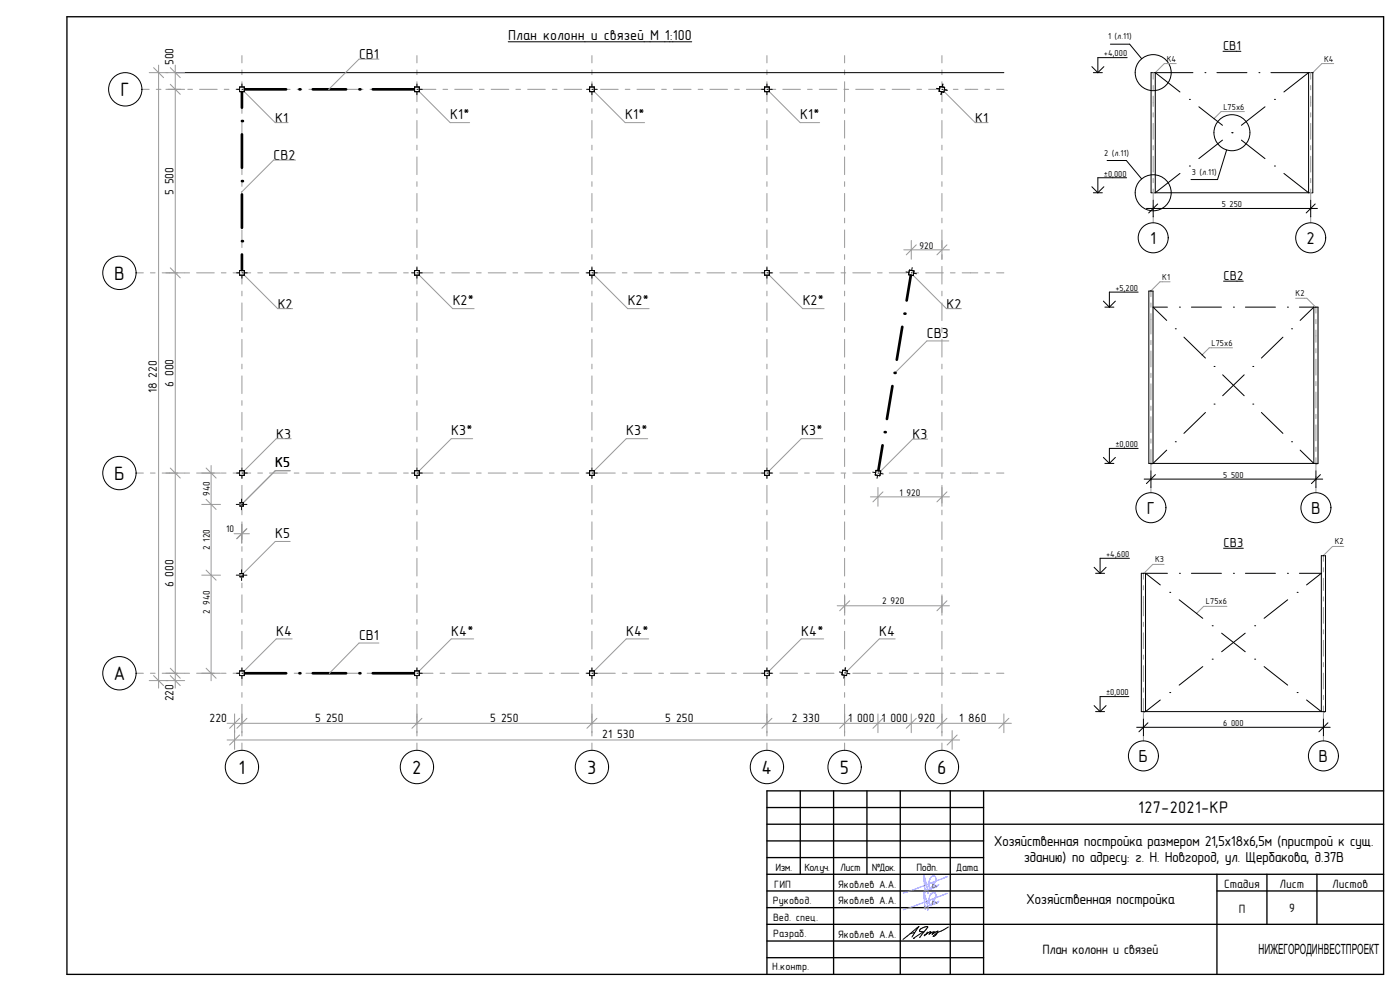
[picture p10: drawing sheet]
<svg xmlns="http://www.w3.org/2000/svg" width="420mm" height="297mm" viewBox="0 0 420 297" stroke-linecap="round" stroke-linejoin="round" font-family="sans-serif">
<g fill="none" stroke="#000" stroke-width=".4">
<path d="M20.1 5h395v287h-395zM240.1 237v25M250.1 237v55M260.1 237v25M270.1 237v55M285.1 237v55M295.1 237v55M415.1 237h-185v55M230.1 247h185M230.1 257h65M230.1 242h65M230.1 252h65"/>
<path d="M230.1 262h185M230.1 267h65M230.1 277h185M230.1 272h65M365.1 262v30M365.1 267h50M380.1 262v15M395.1 262v15M230.1 287h65M230.1 282h65"/>
</g>
<path d="M274.4 279.5l-1.3 .3M278.3 279.3l-1 1.1 1.3-.9 .6-.2-.5 .7M278.7 280l.9-.6 .7-.1-.6 .7 1.7-1-.8 1.4-.7 .2 .2-.2M284.5 277.8l-3.3 1.7-.9 .7M273.6 280.8l2.1-3.1-4.8 3.8M275.9 281l2.4-3.1a2.14 2.14 0 0 0-2.4 1.2l1.1 .1-3 2h.3" fill="none" stroke="#000" stroke-width=".3"/>
<g fill="none" stroke="#5e5eff" stroke-width=".3">
<path d="M277.6 272.5l-.4-5.1 1.2 4.5v.9M277.6 267.6l-.4-5.2 1.2 4.5v.9M279.9 271.1l-.1-1.2-.5 1.5a2.64 2.64 0 0 1 .7-3.9h.4a1.92 1.92 0 0 1-.5 2.8 2.94 2.94 0 0 1-2.6 1.6l.4-.5M279.9 264.9v1.2M279.9 271.1h.1M279.9 264.9v.1M279.9 266.1h.1M279.9 265l-.6 1.4a2.64 2.64 0 0 1 .7-3.9l.4 .1a1.92 1.92 0 0 1-.5 2.7 2.94 2.94 0 0 1-2.6 1.6l.4-.5M280.3 270.3v.7l.4-.7v.3M280.3 266v-.8l-.4 .9M280.3 266h.1M280.3 270.2v.1"/>
<path d="M280.3 270.3l-.4 .8M280.7 265.4l-.4 .6M280.7 265.3v.1M280.7 270.6h.1M280.8 265.5v.1M280.9 270.4l-.1 .2M280.9 270.4h.1M280.9 265.5h-.1M280.9 265.5h.1M280.9 265.5v.1M280.9 265.6h.1M281.6 270.1l-.6 .6-.1-.3"/>
<path d="M281.6 265.1l-.6 .6-.1-.1M281.6 270.1h.1M281.6 265.1h.1M284.1 267.7l-13.1 4.9M284.1 262.8l-13.1 4.9"/>
</g>
<g fill="none" stroke="#999" stroke-width=".3">
<path d="M72.6 16.7v2.1M125.1 16.7v2.1M177.6 16.7v2.1M230.1 16.7v2.1M253.4 16.7v2.1M282.6 16.7v2.1M42.6 26.8h2.2M46.9 26.8h1.4M50.4 26.8h3.8M56.3 26.8h1.4M59.9 26.8h5.3M67.3 26.8h1.4"/>
<path d="M70.8 26.8h5.3M72.6 21v1.4M72.6 24.5v6M72.6 32.6v1.4M72.6 36.1v5.3M78.2 26.8h1.4M81.7 26.8h5.3M89.1 26.8h1.5M92.7 26.8h5.3M100.1 26.8h1.4M103.6 26.8h5.3M111 26.8h1.4"/>
<path d="M114.5 26.8h5.3M122 26.8h1.4M125.1 21v1.4M125.1 24.5v6M125.1 32.6v1.4M125.1 36.1v5.3M125.5 26.8h5.3M132.9 26.8h1.4M136.4 26.8h5.3M143.8 26.8h1.4M147.4 26.8h5.2M154.8 26.8h1.4"/>
<path d="M158.3 26.8h5.3M165.7 26.8h1.4M169.2 26.8h5.3M176.6 26.8h1.4M177.6 21v1.4M177.6 24.5v6M177.6 32.6v1.4M177.6 36.1v5.3M180.2 26.8h5.3M187.6 26.8h1.4M191.1 26.8h5.3M198.5 26.8h1.4"/>
<path d="M202 26.8h5.3M209.4 26.8h1.5M213 26.8h5.3M220.4 26.8h1.4M223.9 26.8h5.3M230.1 21v1.4M230.1 24.5v6M230.1 32.6v1.4M230.1 36.1v5.3M231.3 26.8h1.4M234.8 26.8h5.3M242.2 26.8h1.5"/>
<path d="M245.8 26.8h5.3M253.2 26.8h1.4M253.4 21v1.4M253.4 24.5v6M253.4 32.6v1.4M253.4 36.1v5.3M256.7 26.8h5.3M264.1 26.8h1.4M267.6 26.8h5.3M275.1 26.8h1.4M278.6 26.8h5.3M282.6 21v1.4"/>
<path d="M282.6 24.5v6M282.6 32.6v1.4M282.6 36.1v5.3M286 26.8h1.4M289.5 26.8h3.8M295.5 26.8h1.4M299 26.8h2.2M72.6 43.5v1.4M72.6 47v5.3M72.6 54.4v1.5M72.6 58v5.3M125.1 43.5v1.4"/>
<path d="M125.1 47v5.3M125.1 54.4v1.5M125.1 58v5.3M177.6 43.5v1.4M177.6 47v5.3M177.6 54.4v1.5M177.6 58v5.3M230.1 43.5v1.4M230.1 47v5.3M230.1 54.4v1.5M230.1 58v5.3M253.4 43.5v1.4"/>
<path d="M253.4 47v5.3M253.4 54.4v1.5M253.4 58v5.3M282.6 43.5v1.4M282.6 47v5.3M282.6 54.4v1.5M282.6 58v5.3M72.6 65.4v1.4M72.6 68.9v5.3M72.6 76.3v1.4M72.6 79.8v5.3M125.1 65.4v1.4"/>
<path d="M125.1 68.9v5.3M125.1 76.3v1.4M125.1 79.8v5.3M177.6 65.4v1.4M177.6 68.9v5.3M177.6 76.3v1.4M177.6 79.8v5.3M230.1 65.4v1.4M230.1 68.9v5.3M230.1 76.3v1.4M230.1 79.8v5.3M253.4 65.4v1.4"/>
<path d="M253.4 68.9v5.3M253.4 76.3v1.4M253.4 79.8v5.3M282.6 65.4v1.4M282.6 68.9v5.3M282.6 76.3v1.4M282.6 79.8v5.3M40.8 81.8h2.2M45.1 81.8h1.4M48.7 81.8h4.6M55.5 81.8h1.4M59 81.8h5.3"/>
<path d="M66.4 81.8h1.4M69.9 81.8h5.3M72.6 87.3v1.4M72.6 90.8v5.3M72.6 98.2v1.4M77.3 81.8h1.4M80.9 81.8h5.3M88.3 81.8h1.4M91.8 81.8h5.3M99.2 81.8h1.4M102.7 81.8h5.3M110.1 81.8h1.5"/>
<path d="M113.7 81.8h5.3M121.1 81.8h1.4M124.6 81.8h5.3M125.1 87.3v1.4M125.1 90.8v5.3M125.1 98.2v1.4M132 81.8h1.4M135.5 81.8h5.3M142.9 81.8h1.5M146.5 81.8h5.3M153.9 81.8h1.4M157.4 81.8h5.3"/>
<path d="M164.8 81.8h1.4M168.3 81.8h5.3M175.8 81.8h1.4M177.6 87.3v1.4M177.6 90.8v5.3M177.6 98.2v1.4M179.3 81.8h5.3M186.7 81.8h1.4M190.2 81.8h5.3M197.6 81.8h1.4M201.2 81.8h5.2M208.6 81.8h1.4"/>
<path d="M212.1 81.8h5.3M219.5 81.8h1.4M223 81.8h5.3M230.1 87.3v1.4M230.1 90.8v5.3M230.1 98.2v1.4M230.4 81.8h1.4M234 81.8h5.3M241.4 81.8h1.4M244.9 81.8h5.3M252.3 81.8h1.4M253.4 87.3v1.4"/>
<path d="M253.4 90.8v5.3M253.4 98.2v1.4M255.8 81.8h5.3M263.2 81.8h1.5M266.8 81.8h5.3M274.2 81.8h1.4M277.7 81.8h5.3M282.6 87.3v1.4M282.6 90.8v5.3M282.6 98.2v1.4M285.1 81.8h1.4M288.6 81.8h4.7"/>
<path d="M295.5 81.8h1.4M299 81.8h2.2M72.6 101.7v5.3M72.6 109.1v1.4M72.6 112.7v5.2M125.1 101.7v5.3M125.1 109.1v1.4M125.1 112.7v5.2M177.6 101.7v5.3M177.6 109.1v1.4M177.6 112.7v5.2M230.1 101.7v5.3"/>
<path d="M230.1 109.1v1.4M230.1 112.7v5.2M253.4 101.7v5.3M253.4 109.1v1.4M253.4 112.7v5.2M282.6 101.7v5.3M282.6 109.1v1.4M282.6 112.7v5.2M72.6 120.1v1.4M72.6 123.6v5.3M72.6 131v1.4M72.6 134.5v5.3"/>
<path d="M125.1 120.1v1.4M125.1 123.6v5.3M125.1 131v1.4M125.1 134.5v5.3M177.6 120.1v1.4M177.6 123.6v5.3M177.6 131v1.4M177.6 134.5v5.3M230.1 120.1v1.4M230.1 123.6v5.3M230.1 131v1.4M230.1 134.5v5.3"/>
<path d="M253.4 120.1v1.4M253.4 123.6v5.3M253.4 131v1.4M253.4 134.5v5.3M282.6 120.1v1.4M282.6 123.6v5.3M282.6 131v1.4M282.6 134.5v5.3M40.8 141.8h2.2M45.1 141.8h1.4M48.7 141.8h4.6M55.5 141.8h1.4"/>
<path d="M59 141.8h5.3M66.4 141.8h1.4M69.9 141.8h5.3M72.6 141.9v1.4M72.6 145.5v5.3M72.6 152.9v1.4M72.6 156.4v5.3M77.3 141.8h1.4M80.9 141.8h5.3M88.3 141.8h1.4M91.8 141.8h5.3M99.2 141.8h1.4"/>
<path d="M102.7 141.8h5.3M110.1 141.8h1.5M113.7 141.8h5.3M121.1 141.8h1.4M124.6 141.8h5.3M125.1 141.9v1.4M125.1 145.5v5.3M125.1 152.9v1.4M125.1 156.4v5.3M132 141.8h1.4M135.5 141.8h5.3M142.9 141.8h1.5"/>
<path d="M146.5 141.8h5.3M153.9 141.8h1.4M157.4 141.8h5.3M164.8 141.8h1.4M168.3 141.8h5.3M175.8 141.8h1.4M177.6 141.9v1.4M177.6 145.5v5.3M177.6 152.9v1.4M177.6 156.4v5.3M179.3 141.8h5.3M186.7 141.8h1.4"/>
<path d="M190.2 141.8h5.3M197.6 141.8h1.4M201.2 141.8h5.2M208.6 141.8h1.4M212.1 141.8h5.3M219.5 141.8h1.4M223 141.8h5.3M230.1 141.9v1.4M230.1 145.5v5.3M230.1 152.9v1.4M230.1 156.4v5.3M230.4 141.8h1.4"/>
<path d="M234 141.8h5.3M241.4 141.8h1.4M244.9 141.8h5.3M252.3 141.8h1.4M253.4 141.9v1.4M253.4 145.5v5.3M253.4 152.9v1.4M253.4 156.4v5.3M255.8 141.8h5.3M263.2 141.8h1.5M266.8 141.8h5.3M274.2 141.8h1.4"/>
<path d="M277.7 141.8h5.3M282.6 141.9v1.4M282.6 145.5v5.3M282.6 152.9v1.4M282.6 156.4v5.3M285.1 141.8h1.4M288.6 141.8h4.7M295.5 141.8h1.4M299 141.8h2.2M72.6 163.8v1.4M72.6 167.3v5.3M72.6 174.7v1.5"/>
<path d="M72.6 178.3v5.3M125.1 163.8v1.4M125.1 167.3v5.3M125.1 174.7v1.5M125.1 178.3v5.3M177.6 163.8v1.4M177.6 167.3v5.3M177.6 174.7v1.5M177.6 178.3v5.3M230.1 163.8v1.4M230.1 167.3v5.3M230.1 174.7v1.5"/>
<path d="M230.1 178.3v5.3M253.4 163.8v1.4M253.4 167.3v5.3M253.4 174.7v1.5M253.4 178.3v5.3M282.6 163.8v1.4M282.6 167.3v5.3M282.6 174.7v1.5M282.6 178.3v5.3M72.6 185.7v1.4M72.6 189.2v5.3M72.6 196.6v1.4"/>
<path d="M125.1 185.7v1.4M125.1 189.2v5.3M125.1 196.6v1.4M177.6 185.7v1.4M177.6 189.2v5.3M177.6 196.6v1.4M230.1 185.7v1.4M230.1 189.2v5.3M230.1 196.6v1.4M253.4 185.7v1.4M253.4 189.2v5.3M253.4 196.6v1.4"/>
<path d="M282.6 185.7v1.4M282.6 189.2v5.3M282.6 196.6v1.4M40.8 201.8h2.2M45.1 201.8h1.4M48.7 201.8h4.6M55.5 201.8h1.4M59 201.8h5.3M66.4 201.8h1.4M69.9 201.8h5.3M72.6 200.1v5.3M72.6 207.6v1.4"/>
<path d="M72.6 211.1v6M72.6 219.2v1.4M77.3 201.8h1.4M80.9 201.8h5.3M88.3 201.8h1.4M91.8 201.8h5.3M99.2 201.8h1.4M102.7 201.8h5.3M110.1 201.8h1.5M113.7 201.8h5.3M121.1 201.8h1.4M124.6 201.8h5.3"/>
<path d="M125.1 200.1v5.3M125.1 207.6v1.4M125.1 211.1v6M125.1 219.2v1.4M132 201.8h1.4M135.5 201.8h5.3M142.9 201.8h1.5M146.5 201.8h5.3M153.9 201.8h1.4M157.4 201.8h5.3M164.8 201.8h1.4M168.3 201.8h5.3"/>
<path d="M175.8 201.8h1.4M177.6 200.1v5.3M177.6 207.6v1.4M177.6 211.1v6M177.6 219.2v1.4M179.3 201.8h5.3M186.7 201.8h1.4M190.2 201.8h5.3M197.6 201.8h1.4M201.2 201.8h5.2M208.6 201.8h1.4M212.1 201.8h5.3"/>
<path d="M219.5 201.8h1.4M223 201.8h5.3M230.1 200.1v5.3M230.1 207.6v1.4M230.1 211.1v6M230.1 219.2v1.4M230.4 201.8h1.4M234 201.8h5.3M241.4 201.8h1.4M244.9 201.8h5.3M252.3 201.8h1.4M253.4 200.1v5.3"/>
<path d="M253.4 207.6v1.4M253.4 211.1v6M253.4 219.2v1.4M255.8 201.8h5.3M263.2 201.8h1.5M266.8 201.8h5.3M274.2 201.8h1.4M277.7 201.8h5.3M282.6 200.1v5.3M282.6 207.6v1.4M282.6 211.1v6M282.6 219.2v1.4"/>
<path d="M285.1 201.8h1.4M288.6 201.8h4.7M295.5 201.8h1.4M299 201.8h2.2M72.6 222.7v2.2M125.1 222.7v2.2M177.6 222.7v2.2M230.1 222.7v2.2M253.4 222.7v2.2M282.6 222.7v2.2"/>
</g>
<g fill="none" stroke="#000" stroke-width=".3">
<circle cx="37.6" cy="26.8" r="5"/>
<circle cx="35.8" cy="81.8" r="5"/>
<circle cx="35.8" cy="141.8" r="5"/>
<circle cx="35.8" cy="201.8" r="5"/>
<circle cx="72.6" cy="229.9" r="5"/>
<circle cx="125.1" cy="229.9" r="5"/>
<circle cx="177.6" cy="229.9" r="5"/>
<circle cx="230.1" cy="229.9" r="5"/>
<circle cx="253.4" cy="229.9" r="5"/>
<circle cx="282.6" cy="229.9" r="5"/>
</g>
<path d="M52.6 21.8h248.6" fill="none" stroke="#000" stroke-width=".3"/>
<path d="M73.4 26.8h12.4M93.8 26.8h10M111.8 26.8h12.5M73.4 201.8h12.4M93.8 201.8h10M111.8 201.8h12.5" fill="none" stroke="#000" stroke-width=".8"/>
<g fill="#000">
<circle cx="89.8" cy="26.8" r=".4"/>
<circle cx="107.8" cy="26.8" r=".4"/>
<circle cx="89.8" cy="201.8" r=".4"/>
<circle cx="107.8" cy="201.8" r=".4"/>
</g>
<g fill="none" stroke="#999" stroke-width=".3">
<path d="M47.6 19.5v186.7M52.6 19.5v186.7M44.8 21.8h10.6M46.1 20.3l3 3M49.8 26.8h5.6M51.1 25.3l3 3M51.1 20.3l3 3M271.1 74.9h13.7M273.4 72.1v5.6M274.9 73.4l-3 3M282.6 72.1v5.6M284.1 73.4l-3 3"/>
<path d="M49.8 81.8h5.6M51.1 80.3l3 3M63.3 139.5v64.5M49.8 141.8h5.6M51.1 140.3l3 3M60.5 141.8h5.6M60.5 151.2h5.6M61.8 149.7l3 3M61.8 140.3l3 3M70.2 160h4.6M72.5 157.1v5.7M72.6 157.1v5.7"/>
<path d="M74 158.5l-3 3M74.1 158.5l-3 3M261.1 148.9h23.7M263.4 146.1v5.6M264.9 147.4l-3 3M282.6 146.1v5.6M284.1 147.4l-3 3M60.5 172.4h5.6M61.8 170.9l3 3M253.4 178.7v5.7M282.6 178.7v5.7M251.2 181.6h33.6"/>
<path d="M254.9 180.1l-3 3M284.1 180.1l-3 3M44.8 204h10.6M46.1 202.5l3 3M49.8 201.8h5.6M51.1 202.5l3 3M51.1 200.3l3 3M60.5 201.8h5.6M61.8 200.3l3 3M68.1 216.8h235.3M70.4 214v10.6M71.9 215.3l-3 3"/>
<path d="M72.6 214v5.6M74.1 215.3l-3 3M125.1 214v5.6M126.6 215.3l-3 3M177.6 214v5.6M179.1 215.3l-3 3M230.1 214v5.6M231.6 215.3l-3 3M253.4 214v5.6M254.9 215.3l-3 3M263.4 214v5.6M264.9 215.3l-3 3"/>
<path d="M273.4 214v5.6M274.9 215.3l-3 3M282.6 214v5.6M284.1 215.3l-3 3M285.6 219v5.6M301.2 214v5.6M302.7 215.3l-3 3M68.1 221.8h219.8M71.9 220.3l-3 3M287.1 220.3l-3 3"/>
</g>
<g fill="none" stroke="#999" stroke-width=".3">
<path d="M113.7 17.7h-6l-9 9.1M72.6 26.8l10 10h3.8M72.6 26.8h.1M98.7 26.8h.1M98.7 26.7v.1M125.1 26.8h.1M125.1 26.8l10 10h5.8M177.6 26.8h.1M177.6 26.8l10 10h5.8M230.1 26.8h.1M230.1 26.8l10 10h5.8M282.6 26.8h.1"/>
<path d="M282.6 26.8l10 10h3.8M72.5 57.5v.1M72.5 57.6h.1M88.7 48h-6.6l-9.6 9.6M73.3 82.5l10 10h4.5M73.3 82.5h.1M73.3 82.5v.1M125.8 82.5h.1M125.8 82.5l10 10h6.4M125.8 82.5v.1M178.3 82.5h.1M178.3 82.5l10 10h6.4"/>
<path d="M178.3 82.5v.1M230.8 82.5h.1M230.8 82.5l10 10h6.4M230.8 82.5v.1M274 82.5h.1M274 82.5l9.9 10h4.5M274 82.5v.1M268.5 111.7v.1M268.5 111.8h.1M284.6 102.2h-6.5l-9.6 9.6M87.4 131.5h-4.5l-9.6 9.6M141.8 131.5h-6.4l-9.6 9.6"/>
<path d="M194.3 131.5h-6.4l-9.6 9.6M246.8 131.5h-6.4l-9.6 9.6M278.3 131.6h-4.5l-9.6 9.6M73 150.6v.1M73 150.7h.1M73.3 141v.1M73.3 141.1h.1M87.1 141.1h-4.5l-9.6 9.6M125.8 141.1h.1M125.8 141v.1M178.3 141.1h.1M178.3 141v.1"/>
<path d="M230.8 141.1h.1M230.8 141v.1M264.2 141.1v.1M264.2 141.2h.1M73 171.8v.1M73 171.9h.1M87.1 162.3h-4.5l-9.6 9.6M87.6 191.5h-4.7l-9.6 9.6M113.7 192.7h-6l-8.9 9.1M142.1 191.5h-6.7l-9.6 9.6M194.6 191.5h-6.7l-9.6 9.6M247.1 191.5h-6.7l-9.6 9.6"/>
<path d="M268.6 191.5h-4.8l-9.6 9.6M73.3 201v.1M73.3 201.1h.1M98.8 201.7v.1M98.9 201.8h-.1M125.8 201v.1M125.8 201.1h.1M178.3 201v.1M178.3 201.1h.1M230.8 201v.1M230.8 201.1h.1M254.2 201.1h.1"/>
<path d="M254.2 201v.1"/>
</g>
<path d="M71.9 26.1h1.4v1.4h-1.4z" fill-rule="evenodd" fill="#fff"/>
<path d="M71 26.8h.8M71.9 26.1h1.4v1.4h-1.4zM72.6 26.8h.1M72.6 25.2v.8M72.6 27.6v.8M73.4 26.8h.8" fill="none" stroke="#000" stroke-width=".3"/>
<path d="M124.4 26.1h1.4v1.4h-1.4z" fill-rule="evenodd" fill="#fff"/>
<path d="M123.5 26.8h.8M124.4 26.1h1.4v1.4h-1.4zM125.1 26.8h.1M125.1 25.2v.8M125.1 27.6v.8M125.9 26.8h.8" fill="none" stroke="#000" stroke-width=".3"/>
<path d="M176.9 26.1h1.4v1.4h-1.4z" fill-rule="evenodd" fill="#fff"/>
<path d="M176 26.8h.8M176.9 26.1h1.4v1.4h-1.4zM177.6 26.8h.1M177.6 25.2v.8M177.6 27.6v.8M178.4 26.8h.8" fill="none" stroke="#000" stroke-width=".3"/>
<path d="M229.4 26.1h1.4v1.4h-1.4z" fill-rule="evenodd" fill="#fff"/>
<path d="M228.5 26.8h.8M229.4 26.1h1.4v1.4h-1.4zM230.1 26.8h.1M230.1 25.2v.8M230.1 27.6v.8M230.9 26.8h.8" fill="none" stroke="#000" stroke-width=".3"/>
<path d="M282 26l1.4 .2-.2 1.4-1.4-.3z" fill-rule="evenodd" fill="#fff"/>
<path d="M281 26.5l.8 .1M282 26l1.4 .2-.2 1.4-1.4-.3zM282.4 27.6l-.1 .7M282.6 26.8h.1M282.8 25.2l-.1 .8M283.4 26.9l.8 .1" fill="none" stroke="#000" stroke-width=".3"/>
<path d="M71.9 201.1h1.4v1.4h-1.4z" fill-rule="evenodd" fill="#fff"/>
<path d="M71 201.8h.8M71.9 201.1h1.4v1.4h-1.4zM72.6 201.8h.1M72.6 200.2v.8M72.6 202.6v.8M73.4 201.8h.8" fill="none" stroke="#000" stroke-width=".3"/>
<path d="M124.4 201.1h1.4v1.4h-1.4z" fill-rule="evenodd" fill="#fff"/>
<path d="M123.5 201.8h.8M124.4 201.1h1.4v1.4h-1.4zM125.1 201.8h.1M125.1 200.2v.8M125.1 202.6v.8M125.9 201.8h.8" fill="none" stroke="#000" stroke-width=".3"/>
<path d="M176.9 201.1h1.4v1.4h-1.4z" fill-rule="evenodd" fill="#fff"/>
<path d="M176 201.8h.8M176.9 201.1h1.4v1.4h-1.4zM177.6 201.8h.1M177.6 200.2v.8M177.6 202.6v.8M178.4 201.8h.8" fill="none" stroke="#000" stroke-width=".3"/>
<path d="M229.4 201.1h1.4v1.4h-1.4z" fill-rule="evenodd" fill="#fff"/>
<path d="M228.5 201.8h.8M229.4 201.1h1.4v1.4h-1.4zM230.1 201.8h.1M230.1 200.2v.8M230.1 202.6v.8M230.9 201.8h.8" fill="none" stroke="#000" stroke-width=".3"/>
<path d="M71.9 81.1h1.4v1.4h-1.4z" fill-rule="evenodd" fill="#fff"/>
<path d="M71 81.8h.8M71.9 81.1h1.4v1.4h-1.4zM72.6 81.8h.1M72.6 80.2v.8M72.6 82.6v.8M73.4 81.8h.8" fill="none" stroke="#000" stroke-width=".3"/>
<path d="M124.4 81.1h1.4v1.4h-1.4z" fill-rule="evenodd" fill="#fff"/>
<path d="M123.5 81.8h.8M124.4 81.1h1.4v1.4h-1.4zM125.1 81.8h.1M125.1 80.2v.8M125.1 82.6v.8M125.9 81.8h.8" fill="none" stroke="#000" stroke-width=".3"/>
<path d="M176.9 81.1h1.4v1.4h-1.4z" fill-rule="evenodd" fill="#fff"/>
<path d="M176 81.8h.8M176.9 81.1h1.4v1.4h-1.4zM177.6 81.8h.1M177.6 80.2v.8M177.6 82.6v.8M178.4 81.8h.8" fill="none" stroke="#000" stroke-width=".3"/>
<path d="M229.4 81.1h1.4v1.4h-1.4z" fill-rule="evenodd" fill="#fff"/>
<path d="M228.5 81.8h.8M229.4 81.1h1.4v1.4h-1.4zM230.1 81.8h.1M230.1 80.2v.8M230.1 82.6v.8M230.9 81.8h.8" fill="none" stroke="#000" stroke-width=".3"/>
<path d="M71.9 141.1h1.4v1.4h-1.4z" fill-rule="evenodd" fill="#fff"/>
<path d="M71 141.8h.8M71.9 141.1h1.4v1.4h-1.4zM72.6 141.8h.1M72.6 140.2v.8M72.6 142.6v.8M73.4 141.8h.8" fill="none" stroke="#000" stroke-width=".3"/>
<path d="M124.4 141.1h1.4v1.4h-1.4z" fill-rule="evenodd" fill="#fff"/>
<path d="M123.5 141.8h.8M124.4 141.1h1.4v1.4h-1.4zM125.1 141.8h.1M125.1 140.2v.8M125.1 142.6v.8M125.9 141.8h.8" fill="none" stroke="#000" stroke-width=".3"/>
<path d="M176.9 141.1h1.4v1.4h-1.4z" fill-rule="evenodd" fill="#fff"/>
<path d="M176 141.8h.8M176.9 141.1h1.4v1.4h-1.4zM177.6 141.8h.1M177.6 140.2v.8M177.6 142.6v.8M178.4 141.8h.8" fill="none" stroke="#000" stroke-width=".3"/>
<path d="M229.4 141.1h1.4v1.4h-1.4z" fill-rule="evenodd" fill="#fff"/>
<path d="M228.5 141.8h.8M229.4 141.1h1.4v1.4h-1.4zM230.1 141.8h.1M230.1 140.2v.8M230.1 142.6v.8M230.9 141.8h.8" fill="none" stroke="#000" stroke-width=".3"/>
<path d="M282 26l1.4 .2-.2 1.4-1.4-.3z" fill-rule="evenodd" fill="#fff"/>
<path d="M281 26.5l.8 .1M282 26l1.4 .2-.2 1.4-1.4-.3zM282.4 27.6l-.1 .7M282.6 26.8h.1M282.8 25.2l-.1 .8M283.4 26.9l.8 .1" fill="none" stroke="#000" stroke-width=".3"/>
<path d="M252.8 200.9l1.4 .2-.2 1.4-1.4-.3z" fill-rule="evenodd" fill="#fff"/>
<path d="M251.8 201.4l.8 .1M252.8 200.9l1.4 .2-.2 1.4-1.4-.3zM253.3 202.5l-.2 .7M253.4 201.7h.1M253.7 200.1l-.2 .8M254.2 201.8l.8 .1" fill="none" stroke="#000" stroke-width=".3"/>
<path d="M272.8 81l1.4 .2-.2 1.4-1.4-.3z" fill-rule="evenodd" fill="#fff"/>
<path d="M271.8 81.5l.8 .1M272.8 81l1.4 .2-.2 1.4-1.4-.3zM273.2 82.6l-.1 .7M273.4 81.8h.1M273.7 80.2l-.2 .8M274.2 81.9l.8 .1" fill="none" stroke="#000" stroke-width=".3"/>
<path d="M262.8 141l1.4 .2-.2 1.4-1.4-.3z" fill-rule="evenodd" fill="#fff"/>
<path d="M261.8 141.5l.8 .1M262.8 141l1.4 .2-.2 1.4-1.4-.3zM263.2 142.6l-.1 .8M263.4 141.8h.1M263.7 140.2l-.2 .8M264.2 141.9l.8 .1" fill="none" stroke="#000" stroke-width=".3"/>
<path d="M72 150.7h1v1h-1z" fill-rule="evenodd" fill="#fff"/>
<path d="M70.9 151.2h.8M72 150.7h1v1h-1zM72.5 151.2h.1M72.5 149.6v.8M72.5 152v.8M73.3 151.2h.8" fill="none" stroke="#000" stroke-width=".3"/>
<path d="M72 171.9h1v1h-1z" fill-rule="evenodd" fill="#fff"/>
<path d="M70.9 172.4h.8M72 171.9h1v1h-1zM72.5 172.4h.1M72.5 170.8v.8M72.5 173.2v.8M73.3 172.4h.8" fill="none" stroke="#000" stroke-width=".3"/>
<path d="M72.6 27.6v4.7M72.6 40.3v10M72.6 58.3v10M72.6 76.3v4.7M270.7 97.9l-1.7 9.9M273.2 82.6l-1.2 7.5M267.7 115.7l-1.6 9.9M264.8 133.5l-1.3 7.5" fill="none" stroke="#000" stroke-width=".8"/>
<g fill="#000">
<circle cx="72.6" cy="36.3" r=".4"/>
<circle cx="356.8" cy="29.8" r=".15"/>
<circle cx="361.5" cy="21.8" r=".15"/>
<circle cx="369.6" cy="39.8" r=".15"/>
<circle cx="377.7" cy="21.8" r=".15"/>
<circle cx="382.3" cy="29.8" r=".15"/>
<circle cx="72.6" cy="54.3" r=".4"/>
<circle cx="356.8" cy="49.8" r=".15"/>
<circle cx="382.3" cy="49.8" r=".15"/>
<circle cx="72.6" cy="72.3" r=".4"/>
<circle cx="271.3" cy="94" r=".4"/>
<circle cx="352.6" cy="98.5" r=".15"/>
<circle cx="353.8" cy="92" r=".15"/>
<circle cx="370" cy="92" r=".15"/>
<circle cx="386.2" cy="92" r=".15"/>
<circle cx="387.5" cy="98.5" r=".15"/>
<circle cx="268.4" cy="111.8" r=".4"/>
<circle cx="364.2" cy="109.8" r=".15"/>
<circle cx="375.8" cy="109.8" r=".15"/>
<circle cx="265.4" cy="129.5" r=".4"/>
<circle cx="352.6" cy="132.4" r=".15"/>
<circle cx="364.2" cy="121.1" r=".15"/>
<circle cx="375.8" cy="121.1" r=".15"/>
<circle cx="387.5" cy="132.4" r=".15"/>
<circle cx="350.9" cy="177.5" r=".15"/>
<circle cx="353.8" cy="171.8" r=".15"/>
<circle cx="370" cy="171.8" r=".15"/>
<circle cx="386.2" cy="171.8" r=".15"/>
<circle cx="389.1" cy="177.5" r=".15"/>
<circle cx="363.7" cy="187.5" r=".15"/>
<circle cx="363.7" cy="197.5" r=".15"/>
<circle cx="376.4" cy="197.5" r=".15"/>
<circle cx="376.4" cy="187.5" r=".15"/>
<circle cx="350.9" cy="207.6" r=".15"/>
<circle cx="389.1" cy="207.6" r=".15"/>
</g>
<g fill="none" stroke="#000" stroke-width=".3">
<path d="M345.3 21.8h12.6M346.6 21.8l7.4 5.8M359.7 32l7 5.6M365.1 21.8h9M379.5 32l-7.1 5.6M381.3 21.8h12.5M392.6 21.8l-7.4 5.8M354 52l-7.4 5.8M366.7 42l-7 5.5M372.4 42l7.1 5.5M385.2 52l7.4 5.8M350.2 92h-4.3l4.1 4"/>
<path d="M357.4 92h9M373.6 92h9M389.8 92h4.3l-4.1 4M355.2 101l6.4 6.3M366.8 112.3l6.5 6.3M373.3 112.3l-6.5 6.3M384.9 101l-6.5 6.3M350 134.9l-4.1 4M361.6 123.6l-6.4 6.3M378.4 123.6l6.5 6.3M390 134.9l4.1 4M350.2 171.8h-6.5l4.4 3.5"/>
<path d="M353.8 179.8l7 5.5M357.4 171.8h9M373.6 171.8h9M386.3 179.8l-7.1 5.5M389.8 171.8h6.6l-4.4 3.5M360.8 199.8l-7 5.5M366.5 189.8l7.1 5.5M373.6 189.8l-7.1 5.5M379.2 199.8l7.1 5.5M348.1 209.8l-4.4 3.5M392 209.8l4.4 3.5"/>
</g>
<path d="M345.3 57.8h48.5" fill="none" stroke="#000" stroke-width=".3"/>
<g fill="none" stroke="#999" stroke-width=".3">
<path d="M346 21.8v1.9M346 25.6v1.3M346 28.8v3.1M346 33.8v1.3M346 37v4.7M393.2 21.8v1.9M393.2 25.6v1.3M393.2 28.8v3.1M393.2 33.8v1.3M393.2 37v4.7M346 57.8h.1M346 43.6v1.3"/>
<path d="M346 46.8v4.8M346 53.5v1.3M346 56.7v3M393.2 57.8h.1M393.2 43.6v1.3M393.2 46.8v4.8M393.2 53.5v1.3M393.2 56.7v3M346 61.6v1.3M346 64.8v2M393.2 61.6v1.3M393.2 64.8v2"/>
<path d="M345.3 87.2v1.7M345.3 90.8v1.3M345.3 94v6.1M394.8 92.1v1.7M394.8 95.8v1.2M394.8 98.9v3.7M345.3 102v1.3M345.3 105.2v4.8M345.3 111.9v1.2M345.3 115v4.8M394.8 104.5v1.3M394.8 107.7v4.7"/>
<path d="M394.8 114.3v1.3M394.8 117.5v4.8M345.3 139.1h.1M345.3 121.7v1.3M345.3 124.9v4.7M345.3 131.5v1.3M345.3 134.7v6.1M394.8 139.1h.1M394.8 124.2v1.2M394.8 127.3v4.8M394.8 134v1.3M394.8 137.2v3.6"/>
<path d="M345.3 142.8v1.2M345.3 145.9v1.8M394.8 142.8v1.2M394.8 145.9v1.8M343 171.9v1.7M343 175.5v1.3M343 178.7v5.9M397 166.5v1.7M397 170.1v1.3M397 173.3v3.7M397 178.9v1.2M343 186.5v1.3"/>
<path d="M343 189.7v4.7M343 196.3v1.3M343 199.5v4.8M397 182v4.8M397 188.7v1.3M397 191.9v4.7M397 198.6v1.2M343 213.5h.1M343 206.2v1.2M343 209.3v5.9M343 217.1v1.3M397 213.5h.1"/>
<path d="M397 201.7v4.8M397 208.4v1.3M397 211.6v3.6M397 217.1v1.3M343 220.3v1.7M397 220.3v1.7"/>
</g>
<g fill="none" stroke="#000" stroke-width=".3">
<path d="M345.3 21.8v36M346.6 21.8v36M392.6 21.8v36M393.8 21.8v36"/>
<circle cx="346" cy="71.3" r="4.5"/>
<circle cx="393.2" cy="71.3" r="4.5"/>
<circle cx="345.3" cy="152.2" r="4.5"/>
<circle cx="394.8" cy="152.2" r="4.5"/>
<circle cx="343" cy="226.5" r="4.5"/>
<circle cx="397" cy="226.5" r="4.5"/>
</g>
<g fill="none" stroke="#000" stroke-width=".3">
<path d="M333.1 13.2h5.8l3.6 4.4M332.1 48.1h5.8l4.6 5.5M368 44.9l-2.7 8.9h-8"/>
<circle cx="346" cy="21.8" r="5.4"/>
<circle cx="369.6" cy="39.8" r="5.4"/>
<circle cx="346" cy="57.8" r="5.4"/>
</g>
<g fill="none" stroke="#000" stroke-width=".3">
<path d="M327.6 20l1.8 1.8M331.2 20l-1.8 1.8M338.2 17.3h-8.8v4.5M328 21.8h2.7M327.6 56l1.8 1.8M328 57.8h2.7M331.2 56l-1.8 1.8M338 53.3h-8.6v4.5M346 59.9v5.1M393.2 59.9v5.1M343.9 62.5h51.3M347.3 61.1l-2.7 2.7"/>
<path d="M394.6 61.1l-2.7 2.7M331 90.2l1.8 1.8M331.5 92h2.7M334.6 90.2l-1.8 1.8M341.4 87.5h-8.6v4.5M331 137.1l1.8 1.8M331.5 138.9h2.7M334.6 137.1l-1.8 1.8M341.4 134.4h-8.6v4.5M343.3 143.6h53.5M345.3 141.1v5M346.6 142.2l-2.7 2.7"/>
<path d="M394.8 141.1v5M396.1 142.2l-2.7 2.7M328.2 170l1.8 1.8M328.7 171.8h2.7M331.8 170l-1.8 1.8M338.8 167.3h-8.8v4.5M328.2 211.5l1.8 1.8M328.7 213.3h2.7M331.8 211.5l-1.8 1.8M338.6 208.8h-8.6v4.5M341 218h58.1M343 215.4v5.1"/>
<path d="M344.4 216.6l-2.7 2.7M397 215.4v5.1M398.4 216.6l-2.7 2.7"/>
</g>
<path d="M352.9 19.1h-3.6l-2.7 2.7M400.1 19.1h-3.5l-2.8 2.7M373.3 33.4h-7l-2.1 2.2M351 84.4h-3l-2.7 2.8M388.7 89.4h3.4l2.7 2.7M369.8 104.2h-7l-2.2 2.2M349.2 169.2h-3.4l-2.7 2.7M403.1 163.8h-3.4l-2.7 2.7M368.1 181.7h-7l-2.1 2.2" fill="none" stroke="#999" stroke-width=".3"/>
<path d="M346.6 21.7v.1M364.2 35.5l.1 .1M393.8 21.7l.1 .1M345.3 87.1v.1M394.8 92l-.1 .1M360.6 106.3l.1 .1M343.1 171.8l.1 .1M397 166.4l.1 .1M359 183.8v.1M359 183.9h.1" fill="none" stroke="#000" stroke-width=".3"/>
<path d="M152.5 12.5h55M366.9 15.4h5.4M367.1 84.3h5.9M367.1 164.3h5.9" fill="none" stroke="#000" stroke-width=".3"/>
<path d="M344.6 138.9v-51.7h1.3v51.7M394.1 138.9v-46.9h1.3v46.9M342.4 213.3v-41.5h1.3v41.5M396.4 213.3v-46.7h1.3v46.7" fill="none" stroke="#000" stroke-width=".3"/>
<path d="M344.6 138.9h50.8M342.4 213.3h55.3" fill="none" stroke="#000" stroke-width=".3"/>
<g font-size="5.8">
<text x="36.2" y="28.8">Г</text>
<text x="34.2" y="83.8">В</text>
<text x="34.2" y="143.8">Б</text>
<text x="34" y="203.8">А</text>
<text x="71.6" y="231.9">1</text>
<text x="123.7" y="231.9">2</text>
<text x="176.2" y="231.9">3</text>
<text x="228.5" y="231.9">4</text>
<text x="252" y="231.9">5</text>
<text x="281.2" y="231.9">6</text>
</g>
<g font-size="5.2">
<text x="345.1" y="73.1">1</text>
<text x="392" y="73.1">2</text>
<text x="344" y="154">Г</text>
<text x="393.3" y="154">В</text>
<text x="341.6" y="228.3">Б</text>
<text x="395.6" y="228.3">В</text>
</g>
<text font-size="5.1" x="341.5" y="243.7">127-2021-КР</text>
<g font-size="4.4">
<text x="107.7" y="17.7">СВ1</text>
<text x="152.5" y="12.1">План колонн и связей M 1:100</text>
<text x="135.1" y="35.8">К1*</text>
<text x="187.6" y="35.8">К1*</text>
<text x="240.1" y="35.8">К1*</text>
<text x="82.6" y="36.8">К1</text>
<text x="292.6" y="36.8">К1</text>
<text x="82.1" y="48">СВ2</text>
<text x="83.3" y="92.5">К2</text>
<text x="135.8" y="91.5">К2*</text>
<text x="188.3" y="91.5">К2*</text>
<text x="240.8" y="91.5">К2*</text>
<text x="283.9" y="92.5">К2</text>
<text x="278.1" y="101.2">СВ3</text>
<text x="82.9" y="131.5">К3</text>
<text x="135.4" y="130.5">К3*</text>
<text x="187.9" y="130.5">К3*</text>
<text x="240.4" y="130.5">К3*</text>
<text x="273.8" y="131.6">К3</text>
<text x="82.6" y="140.1">К5</text>
<text x="82.6" y="161.3">К5</text>
<text x="82.9" y="190.5">К4</text>
<text x="107.7" y="191.7">СВ1</text>
<text x="135.4" y="190.5">К4*</text>
<text x="187.9" y="190.5">К4*</text>
<text x="240.4" y="190.5">К4*</text>
<text x="263.8" y="190.5">К4</text>
<text x="298.1" y="253.5">Хозяйственная постройка размером 21,5х18х6,5м (пристрой к сущ.</text>
<text x="307.1" y="258.4">зданию) по адресу: г. Н. Новгород, ул. Щербакова, д.37В</text>
<text x="307.9" y="271">Хозяйственная постройка</text>
</g>
<text font-size="4.2" x="377.6" y="286">НИЖЕГОРОДИНВЕСТПРОЕКТ</text>
<text font-size="4.1" x="312.8" y="285.9">План колонн и связей</text>
<g font-size="3.9">
<text x="366.9" y="14.9">СВ1</text>
<text x="367.1" y="83.8">СВ2</text>
<text x="367.1" y="163.9">СВ3</text>
</g>
<g font-size="3.6">
<text x="52.1" y="19.5" transform="rotate(-90 52.1 19.5)">500</text>
<text x="52.1" y="58.5" transform="rotate(-90 52.1 58.5)">5 500</text>
<text x="47.1" y="117.8" transform="rotate(-90 47.1 117.8)">18 220</text>
<text x="52.1" y="116" transform="rotate(-90 52.1 116)">6 000</text>
<text x="52.1" y="176" transform="rotate(-90 52.1 176)">6 000</text>
<text x="52.1" y="210.2" transform="rotate(-90 52.1 210.2)">220</text>
<text x="62.9" y="216.3">220</text>
<text x="94.6" y="216.3">5 250</text>
<text x="147.1" y="216.3">5 250</text>
<text x="180.7" y="221.3">21 530</text>
<text x="199.6" y="216.3">5 250</text>
<text x="237.5" y="216.3">2 330</text>
<text x="254.4" y="216.3">1 000</text>
<text x="264.4" y="216.3">1 000</text>
<text x="275.4" y="216.3">920</text>
<text x="287.8" y="216.3">1 860</text>
<text x="367.3" y="266.1">Стадия</text>
<text x="383.8" y="266.1">Лист</text>
<text x="399.7" y="266.1">Листов</text>
<text x="371.7" y="273.6">П</text>
<text x="386.7" y="273.2">9</text>
</g>
<g font-size="3.2">
<text x="232.6" y="260.9">Изм.</text>
<text x="241.4" y="260.9">Кол.уч.</text>
<text x="252.1" y="260.9">Лист</text>
<text x="261.5" y="260.9">№Док.</text>
<text x="275" y="260.9">Подп.</text>
<text x="286.8" y="260.9">Дата</text>
<text x="232.3" y="266.2">ГИП</text>
<text x="251.4" y="266.2">Яковлев А.А.</text>
<text x="231.9" y="271">Руковод.</text>
<text x="251.4" y="271">Яковлев А.А.</text>
<text x="231.9" y="276.1">Вед. спец.</text>
<text x="232" y="280.9">Разраб.</text>
<text x="251.4" y="281.1">Яковлев А.А.</text>
<text x="231.7" y="290.8">Н.контр.</text>
</g>
<g font-size="2.9">
<text x="275.9" y="74.5">920</text>
<text x="62.9" y="148.7" transform="rotate(-90 62.9 148.7)">940</text>
<text x="269.8" y="148.5">1 920</text>
<text x="67.9" y="159.6">10</text>
<text x="62.9" y="165" transform="rotate(-90 62.9 165)">2 120</text>
<text x="62.9" y="183.9" transform="rotate(-90 62.9 183.9)">2 940</text>
<text x="264.6" y="181.2">2 920</text>
</g>
<g font-size="2.6">
<text x="332.4" y="11.7">1 (л.11)</text>
<text x="331.2" y="16.9">+4,000</text>
<text x="350" y="18.5">К4</text>
<text x="397.3" y="18.5">К4</text>
<text x="367" y="32.8">L75x6</text>
<text x="331.3" y="46.6">2 (л.11)</text>
<text x="331.2" y="52.9">±0,000</text>
<text x="357.5" y="52.3">3 (л.11)</text>
<text x="366.5" y="62.1">5 250</text>
<text x="348.7" y="83.8">К1</text>
<text x="334.6" y="87.2">+5,200</text>
<text x="388.7" y="88.8">К2</text>
<text x="363.5" y="103.6">L75x6</text>
<text x="334.6" y="134">±0,000</text>
<text x="367" y="143.2">5 500</text>
<text x="331.8" y="167">+4,600</text>
<text x="400.4" y="163.2">К2</text>
<text x="346.5" y="168.6">К3</text>
<text x="361.8" y="181.1">L75x6</text>
<text x="331.8" y="208.4">±0,000</text>
<text x="367" y="217.6">6 000</text>
</g>
</svg>
